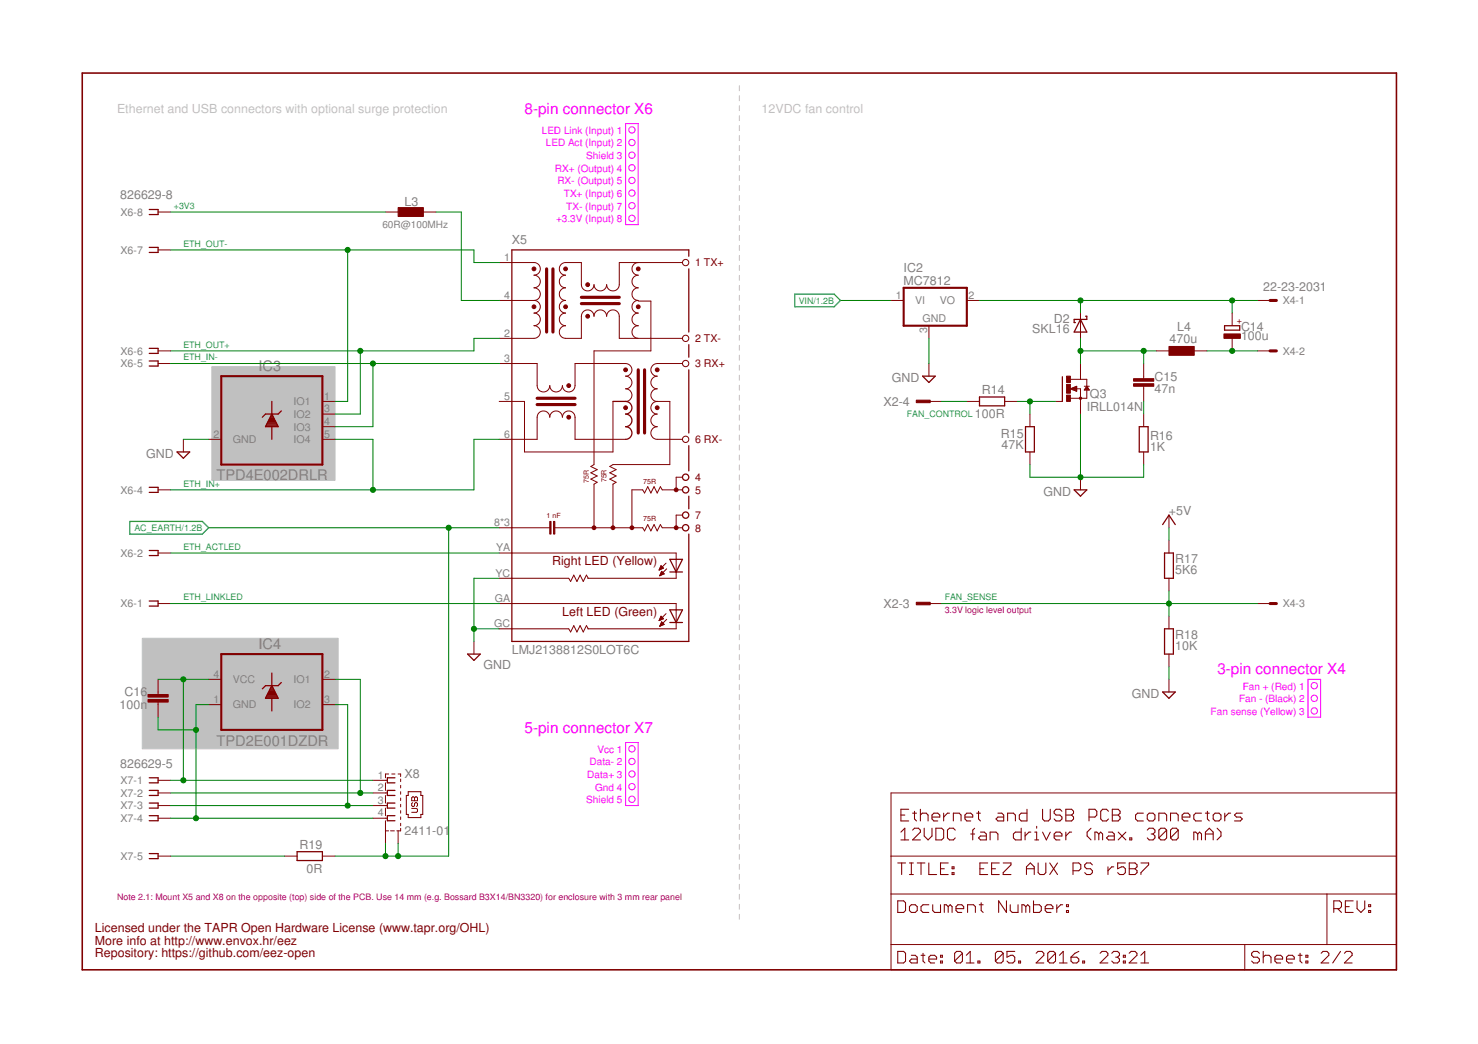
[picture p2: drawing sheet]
<svg xmlns="http://www.w3.org/2000/svg" width="297mm" height="210mm" viewBox="0 0 297 210" stroke-linecap="round" stroke-linejoin="round" font-family="sans-serif">
<g fill="none" stroke="#c0c0c0" stroke-width=".2">
<path d="M148.6 17.2v1M148.6 19.2v1.1M148.6 21.3v.9M148.6 23.3v1M148.6 25.3v1M148.6 27.3v1M148.6 29.3v1M148.6 31.3v1M148.6 33.3v1M148.6 35.3v1M148.6 37.3v1M148.6 39.3v1"/>
<path d="M148.6 41.3v1M148.6 43.3v1M148.6 45.3v1M148.6 47.3v1M148.6 49.3v1.1M148.6 51.4v1M148.6 53.4v1M148.6 55.4v1M148.6 57.4v1M148.6 59.4v1M148.6 61.4v1M148.6 63.4v1"/>
<path d="M148.6 65.4v1M148.6 67.4v1M148.6 69.4v1M148.6 71.4v1M148.6 73.4v1M148.6 75.4v1.1M148.6 77.4v1M148.6 79.5v1M148.6 81.5v1M148.6 83.5v1M148.6 85.5v1M148.6 87.5v1"/>
<path d="M148.6 89.5v1M148.6 91.5v1M148.6 93.5v1M148.6 95.5v1M148.6 97.5v1M148.6 99.5v1M148.6 101.5v1M148.6 103.5v1M148.6 105.5v1.1M148.6 107.5v1.1M148.6 109.6v1M148.6 111.6v1"/>
<path d="M148.6 113.6v1M148.6 115.6v1M148.6 117.6v1M148.6 119.6v1M148.6 121.6v1M148.6 123.6v1M148.6 125.6v1M148.6 127.6v1M148.6 129.6v1M148.6 131.6v1.1M148.6 133.6v1.1M148.6 135.7v1"/>
<path d="M148.6 137.7v1M148.6 139.7v1M148.6 141.7v1M148.6 143.7v1M148.6 145.7v1M148.6 147.7v1M148.6 149.7v1M148.6 151.7v1M148.6 153.7v1M148.6 155.7v1M148.6 157.7v1M148.6 159.7v1"/>
<path d="M148.6 161.7v1.1M148.6 163.7v1.1M148.6 165.8v1M148.6 167.8v1M148.6 169.8v1M148.6 171.8v1M148.6 173.8v1M148.6 175.8v1M148.6 177.8v1M148.6 179.8v1M148.6 181.8v1M148.6 183.8v1"/>
</g>
<g fill="#c0c0c0" stroke="#c0c0c0" stroke-width=".2">
<path d="M42.6 73.7h24.7v22.9h-24.7z"/>
<path d="M28.6 128.3h39.4v22.3h-39.4z"/>
</g>
<g fill="none" stroke="#800000" stroke-width=".21">
<path d="M82 159.2h2.6v.7h.4v3.8h-.4v.7h-2.6v-.7h-.3v-3.8h.3zM180.4 173.5h1.6M181.1 163.9h.7M181.1 167.3l.7-.8v2.4M181.1 168.9h1.5M181.2 173.5v2.3M182.6 162.7h-1.5v2.4h1.5M182.8 173.5h.8M182.8 175.8h.8M183.2 173.5v2.3M183.4 163.5h.8M183.4 166.9l.4-.4h.8l.4 .4v.4l-1.6 1.6h1.6"/>
<path d="M183.8 163.1v1.6l.4 .4M184.3 173.5h1.6M185 163.9l.4-.4h.7l.4 .4v1.2M185 162.7v2.4M185.1 173.5v2.3M185.7 166.5v1.6l.8 .8 .8-.8v-1.6M186.7 173.5v2.3h1.5M187.3 164.3h1.6v-.4l-.4-.4h-.8l-.4 .4v.8l.4 .4h.8M188.1 166.5h1.2l.4 .4v1.6l-.4 .4h-1.2zM189 174.7h.8M189.7 163.5v1.6M190.6 173.5h-1.6v2.3h1.6"/>
<path d="M190.8 163.5h-.4l-.7 .8M191.3 175.5h.4v.3h-.4zM191.3 174.3h.4v.4h-.4zM191.6 165.1v-1.6h1.2l.3 .4v1.2M192 166.9l-.4-.4h-.8l-.4 .4v1.6l.4 .4h.8l.4-.4M193.9 164.3h1.6v-.4l-.4-.4h-.8l-.4 .4v.8l.4 .4h.8M195.1 167.7h.8M195.9 166.5l-.4 .4v2M196.3 163.5h.7M196.7 163.1v1.6l.3 .4M196.9 174.7h.8M197 167.3h.8l.4 .4v1.2h-1.2l-.3-.4 .3-.4h1.2"/>
<path d="M198.5 173.5h-1.6v2.3h1.6M199 168.9v-1.6h1.2l.4 .4v1.2M199.3 174.7h.8M200.6 163.5h.7l.4 .4v1.2h-1.1l-.4-.4 .4-.4h1.1M200.8 173.5h-1.5v2.3h1.5M201.6 173.5h1.6v.4l-1.6 1.6v.3h1.6M202.5 165.1v-1.6h1.2l.4 .4v1.2M205.2 166.5v2.4h-1.1l-.4-.4v-.8l.4-.4h1.1M206 167.3v1.6M206.3 174.7h1.6M206.3 175.8v-1.5l.8-.8 .8 .8v1.5M206.4 162.7v2.4h-1.2l-.3-.4v-.8l.3-.4h1.2"/>
<path d="M207.2 167.3h-.4l-.8 .8M208 168.9h.7M208 167.3h.3v1.6M208.3 166.1v.4M208.6 173.5v2l.4 .3h.8l.4-.3v-2M209.5 162.7v2l.4 .4h.8l.4-.4v-2M209.5 167.3l.8 1.6 .8-1.6M211 173.5l1.5 2.3M211.9 168.1h1.5v-.4l-.4-.4h-.8l-.3 .4v.8l.3 .4h.8M212.5 173.5l-1.5 2.3M213.4 163.1l-.4-.4h-.8l-.3 .4v.4l.3 .4h.8l.4 .4v.4l-.4 .4h-.8l-.3-.4M214.2 162.7h1.2l.4 .4v.4l-.4 .4 .4 .4v.4l-.4 .4h-1.2z"/>
<path d="M214.2 163.9h1.2M214.2 167.3v1.6M215.4 167.3h-.4l-.8 .8M215.6 175.1h1.2l.4-.4v-.8l-.4-.4h-1.2v2.3M218.9 164.3h1.1l.4-.4v-.8l-.4-.4h-1.1v2.4M219.3 166.5l-.8 .8v.8l.8 .8M219.5 173.9l-.3-.4h-.8l-.4 .4v.4l.4 .4h.8l.3 .4v.4l-.3 .3h-.8l-.4-.3M220.8 167.7l-.4-.4h-.4v1.6M220.8 167.7v1.2M220.8 167.7l.4-.4 .4 .4v1.2M222.7 174.3v1.5M222.8 163.1l-.4-.4h-.8l-.4 .4v1.6l.4 .4h.8l.4-.4"/>
<path d="M222.8 167.3h.7l.4 .4v1.2h-1.1l-.4-.4 .4-.4h1.1M223.5 162.7h1.2l.4 .4v.4l-.4 .4 .4 .4v.4l-.4 .4h-1.2zM223.5 163.9h1.2M223.8 174.3h-.4l-.7 .8M224.7 167.3l1.6 1.6M226.2 173.5h-1.6v1.2l.8-.4h.4l.4 .4v.8l-.4 .3h-.8l-.4-.3M226.3 167.3l-1.6 1.6M226.9 173.5h1.2l.4 .4v.4l-.4 .4 .4 .4v.4l-.4 .3h-1.2zM226.9 174.7h1.2M227.1 168.5h.4v.4h-.4zM229.3 173.5h1.5v.4l-1.5 1.6v.3M229.8 163.5h-1.2l-.4 .4v.8l.4 .4h1.2"/>
<path d="M230.6 163.9l.3-.4h.8l.4 .4v.8l-.4 .4h-.8l-.3-.4zM230.6 166.9l.3-.4h.8l.4 .4v.4l-.4 .4M231.4 167.7h.3M231.7 167.7l.4 .4v.4l-.4 .4h-.8l-.3-.4M232.9 165.1v-1.6h1.2l.4 .4v1.2M234.5 166.9l-.4-.4h-.8l-.4 .4v1.6M234.5 166.9v1.6l-.4 .4h-.8l-.4-.4M234.5 166.9l-1.6 1.6M235.2 165.1v-1.6h1.2l.4 .4v1.2M236.8 166.9l-.4-.4h-.8l-.4 .4v1.6M236.8 166.9v1.6l-.4 .4h-.8l-.4-.4M236.8 166.9l-1.6 1.6"/>
<path d="M237.6 164.3h1.5v-.4l-.3-.4h-.8l-.4 .4v.8l.4 .4h.8M240.7 167.7l-.4-.4h-.4v1.6M240.7 167.7v1.2M240.7 167.7l.4-.4 .4 .4v1.2M241.5 163.5h-1.2l-.4 .4v.8l.4 .4h1.2M242.3 163.5h.7M242.3 168.9v-1.6l.7-.8 .8 .8v1.6M242.3 167.7h1.5M242.7 163.1v1.6l.3 .4M243.8 163.9l.4-.4h.8l.4 .4v.8l-.4 .4h-.8l-.4-.4zM244.6 166.5l.8 .8v.8l-.8 .8M246.1 163.5v1.6"/>
<path d="M247.3 163.5h-.4l-.8 .8M249.7 163.5h-1.2l-.4 .4 .4 .4h.8l.4 .4-.4 .4h-1.2M180.4 181.1h1.2l.4 .4v1.6l-.4 .4h-1.2zM180.4 191.3h1.2l.4 .4v1.5l-.4 .4h-1.2zM182.8 182.3l.4-.4h.7l.4 .4v.8l-.4 .4h-.7l-.4-.4zM183.2 192.1h.7l.4 .3v1.2h-1.1l-.4-.4 .4-.4h1.1M185.1 192.1h.8M185.5 191.7v1.5l.4 .4M186.7 192.8h1.5v-.4l-.4-.3h-.8l-.3 .3v.8l.3 .4h.8M186.7 181.9h-1.2l-.4 .4v.8l.4 .4h1.2M187.5 181.9v1.2l.3 .4h1.2v-1.6M189 193.2h.4v.4h-.4z"/>
<path d="M189 192.1h.4v.3h-.4zM190.6 182.3l-.4-.4h-.4v1.6M190.6 182.3l.4-.4 .3 .4v1.2M190.6 182.3v1.2M192.1 182.7h1.6v-.4l-.4-.4h-.8l-.4 .4v.8l.4 .4h.8M193.4 191.7v1.5l-.4 .4h-.7l-.4-.4M193.4 191.7l-.4-.4h-.7l-.4 .4v1.5M193.4 191.7l-1.5 1.5M194.2 193.6h1.5M194.2 192.1l.8-.8v2.3M194.5 183.5v-1.6h1.1l.4 .4v1.2M196.5 193.2h.4v.4h-.4z"/>
<path d="M196.8 181.9h.8M197.2 181.5v1.6l.4 .4M201.6 191.7v1.5l-.4 .4h-.8l-.4-.4M201.6 191.7l-.4-.4h-.8l-.4 .4v1.5M201.6 191.7l-1.6 1.5M202.3 181.1v2.4l-1.6-2.4v2.4M203 181.9v1.2l.4 .4h1.2v-1.6M203.9 191.3h-1.5v1.1l.8-.3h.4l.3 .3v.8l-.3 .4h-.8l-.4-.4M204.7 193.2h.4v.4h-.4zM206.2 182.3l-.4-.4h-.4v1.6M206.2 182.3v1.2M206.2 182.3l.3-.4 .4 .4v1.2"/>
<path d="M207.7 181.1v2.4h1.2l.4-.4v-.8l-.4-.4h-1.2M208.2 191.7l.4-.4h.8l.4 .4v.4l-1.6 1.5h1.6M210.1 182.7h1.5v-.4l-.4-.4h-.8l-.3 .4v.8l.3 .4h.8M212.1 191.7l-1.5 1.5M212.1 191.7v1.5l-.4 .4h-.7l-.4-.4M212.1 191.7l-.4-.4h-.7l-.4 .4v1.5M212.4 181.9v1.6M212.9 193.6h1.6M212.9 192.1l.8-.8v2.3M213.6 181.9h-.4l-.8 .8M214.3 183.1h.4v.4h-.4zM214.3 181.9h.4v.4h-.4z"/>
<path d="M215.2 192.4h1.2l.4 .4v.4l-.4 .4h-.8l-.4-.4zM216.8 191.3l-.8 .4-.8 .7M217.6 193.2h.4v.4h-.4zM221.1 191.7l.4-.4h.8l.4 .4v.4l-1.6 1.5h1.6M223.4 191.7l.4-.4h.8l.4 .4v.4l-.4 .3M224.2 192.4h.4M224.6 192.4l.4 .4v.4l-.4 .4h-.8l-.4-.4M225.8 193.2h.4v.4h-.4zM225.8 192.1h.4v.3h-.4zM226.9 191.7l.4-.4h.8l.4 .4v.4l-1.6 1.5h1.6M229.3 193.6h1.5M229.3 192.1l.8-.8v2.3"/>
<path d="M253.1 191.7l-.4-.4h-.8l-.4 .4v.4l.4 .3h.8l.4 .4v.4l-.4 .4h-.8l-.4-.4M253.9 192.4l.4-.3h.8l.3 .3v1.2M253.9 191.3v2.3M256.2 192.8h1.6v-.4l-.4-.3h-.8l-.4 .3v.8l.4 .4h.8M258.6 192.8h1.5v-.4l-.4-.3h-.7l-.4 .3v.8l.4 .4h.7M260.9 192.1h.8M261.3 191.7v1.5l.4 .4M262.4 193.2h.4v.4h-.4zM262.4 192.1h.4v.3h-.4zM265.5 191.7l.4-.4h.8l.4 .4v.4l-1.6 1.5h1.6M268.1 182.7h1.1l.4-.4v-.8l-.4-.4h-1.1v2.4M268.8 182.7l.8 .8"/>
<path d="M269.4 191.3l-1.6 2.3M270.2 191.7l.4-.4h.8l.3 .4v.4l-1.5 1.5h1.5M270.4 182.3h.8M271.9 181.1h-1.5v2.4h1.5M272.7 181.1v1.6l.8 .8 .8-.8v-1.6M275.1 183.1h.4v.4h-.4zM275.1 181.9h.4v.4h-.4z"/>
</g>
<g fill="#800000" stroke="#800000" stroke-width=".2">
<path d="M234.9 69.7h5.1v1.7h-5.1z"/>
<path d="M227.8 76.1h4.1v.5h-4.1z"/>
<path d="M227.8 77.2h4.1v.5h-4.1z"/>
<path d="M214.4 79.4h.7v1.3h-.7z"/>
<path d="M214.4 75.6h.7v1.3h-.7z"/>
<path d="M214.4 77.3h.7v1.8h-.7z"/>
<path d="M110.5 104.8h.2v2.6h-.2z"/>
<path d="M111.3 104.8h.2v2.6h-.2z"/>
<path d="M80 41.7h5.1v1.8h-5.1z"/>
<path d="M246 67.1h3.3v.9h-3.3z"/>
<path d="M184.1 121.1h2.8v.5h-2.8z"/>
<path d="M184.1 80.5h2.8v.5h-2.8z"/>
<path d="M29.7 139.6h4.1v.5h-4.1z"/>
<path d="M29.7 140.7h4.1v.5h-4.1z"/>
</g>
<g fill="none" stroke="#800000" stroke-width=".2">
<path d="M31.8 42.6h2.5M31.8 50.2h2.5M77.5 42.6h2.5M85.1 42.6h2.5M100.3 52.8h7a1.27 1.27 0 0 1 1.3 1.3 1.27 1.27 0 0 1-1.3 1.2 1.27 1.27 0 0 1 1.3 1.3 1.27 1.27 0 0 1-1.3 1.3 1.27 1.27 0 0 1 1.3 1.2 1.27 1.27 0 0 1-1.3 1.3M128.3 52.8a1.27 1.27 0 0 0-1.3 1.3 1.27 1.27 0 0 0 1.3 1.2 1.27 1.27 0 0 0-1.3 1.3 1.27 1.27 0 0 0 1.3 1.3 1.27 1.27 0 0 0-1.3 1.2 1.27 1.27 0 0 0 1.3 1.3 1.27 1.27 0 0 0-1.3 1.3 1.27 1.27 0 0 0 1.3 1.2 1.27 1.27 0 0 0-1.3 1.3 1.27 1.27 0 0 0 1.3 1.3 1.27 1.27 0 0 0-1.3 1.3 1.27 1.27 0 0 0 1.3 1.2M137.2 52.8h-12.7v4.4a1.27 1.27 0 0 1-1.3 1.3 1.27 1.27 0 0 1-1.3-1.3 1.27 1.27 0 0 1-1.3 1.3 1.27 1.27 0 0 1-1.2-1.3 1.27 1.27 0 0 1-1.3 1.3 1.27 1.27 0 0 1-1.3-1.3v-4.4h-3.1a1.27 1.27 0 0 0-1.3 1.3 1.27 1.27 0 0 0 1.3 1.2 1.27 1.27 0 0 0-1.3 1.3 1.27 1.27 0 0 0 1.3 1.3 1.27 1.27 0 0 0-1.3 1.2 1.27 1.27 0 0 0 1.3 1.3 1.27 1.27 0 0 0-1.3 1.3 1.27 1.27 0 0 0 1.3 1.2 1.27 1.27 0 0 0-1.3 1.3 1.27 1.27 0 0 0 1.3 1.3 1.27 1.27 0 0 0-1.3 1.3 1.27 1.27 0 0 0 1.3 1.2h3.1v-4.4a1.27 1.27 0 0 1 1.3-1.3 1.27 1.27 0 0 1 1.3 1.3 1.27 1.27 0 0 1 1.2-1.3 1.27 1.27 0 0 1 1.3 1.3 1.27 1.27 0 0 1 1.3-1.3 1.27 1.27 0 0 1 1.3 1.3v4.4h12.7M31.8 70.5h2.5M31.8 73.1h2.5M100.3 73.1h7.6v4.4a1.27 1.27 0 0 0 1.3 1.3 1.27 1.27 0 0 0 1.3-1.3 1.27 1.27 0 0 0 1.3 1.3 1.27 1.27 0 0 0 1.2-1.3 1.27 1.27 0 0 0 1.3 1.3 1.27 1.27 0 0 0 1.3-1.3v-4.4h10.1a1.27 1.27 0 0 1 1.3 1.3 1.27 1.27 0 0 1-1.3 1.2 1.27 1.27 0 0 1 1.3 1.3 1.27 1.27 0 0 1-1.3 1.3 1.27 1.27 0 0 1 1.3 1.2 1.27 1.27 0 0 1-1.3 1.3M100.3 60.4h7M107.3 60.4a1.27 1.27 0 0 1 1.3 1.3 1.27 1.27 0 0 1-1.3 1.2 1.27 1.27 0 0 1 1.3 1.3 1.27 1.27 0 0 1-1.3 1.3 1.27 1.27 0 0 1 1.3 1.3 1.27 1.27 0 0 1-1.3 1.2h-7"/>
<path d="M128.3 60.5h2.5v10h-11.4v22.9l-.7 .4 1.3 .6-1.3 .7 1.3 .6-1.3 .6 1.3 .7-.6 .3v8.8M137.2 73.1h-5.1a1.27 1.27 0 0 0-1.3 1.3 1.27 1.27 0 0 0 1.3 1.2 1.27 1.27 0 0 0-1.3 1.3 1.27 1.27 0 0 0 1.3 1.3 1.27 1.27 0 0 0-1.3 1.2 1.27 1.27 0 0 0 1.3 1.3M179.1 60.4h2.5M186.7 65.5v2.5M186.7 73.1v2.5M194.3 60.4h2.5M215.1 78.2l1.3-.5v1zM215.2 76.3h3.2v1.4M215.3 78.2h1.1M215.3 78.1h1.1M215.6 78.4h.8M215.6 78h.8"/>
<path d="M215.9 78.5h.5M215.9 77.9h.5M216.2 78.6h.2M216.2 77.7h.2M216.3 78.2h.8v5M217.1 62.9v5.1M217.1 73.1v3.2M217.9 77.7h1M218 78.4h.9M218.1 78.2h.7M218.1 78.1h.6M218.2 78h.5"/>
<path d="M218.3 77.9h.3M218.4 77.7h.1M218.4 78.3v1.8h-3.3M218.4 77.7l.5 .7h-1zM229.8 73.1v3M229.8 77.7v3M232.4 70.5h2.5M240 70.5h2.5M247.6 62.9v2.6M247.6 68v2.5M252.7 70.5h2.5M252.7 60.4h2.5"/>
<path d="M31.8 98.5h2.5M36.9 88.3v2.6M41.9 88.3h2.6M64.8 80.7h2.5M64.8 88.3h2.5M64.8 83.2h2.5M64.8 85.8h2.5M100.3 88.3h7.6v-4.4a1.27 1.27 0 0 1 1.3-1.3 1.27 1.27 0 0 1 1.3 1.3 1.27 1.27 0 0 1 1.3-1.3 1.27 1.27 0 0 1 1.2 1.3 1.27 1.27 0 0 1 1.3-1.3 1.27 1.27 0 0 1 1.3 1.3v4.4h10.1M100.3 80.7h5.1v10.2h17.8v-10.2M132.1 80.7a1.27 1.27 0 0 0-1.3 1.3 1.27 1.27 0 0 0 1.3 1.2 1.27 1.27 0 0 0-1.3 1.3 1.27 1.27 0 0 0 1.3 1.3 1.27 1.27 0 0 0-1.3 1.3 1.27 1.27 0 0 0 1.3 1.2h5.1M132.1 80.7h2.5v12.7h-11.4l-.6 .4 1.2 .6-1.2 .7 1.2 .6-1.2 .6 1.2 .7-.6 .3v8.8M137.2 95.9h-1.3v2.6"/>
<path d="M137.2 98.5h-4.1l-.4-.6-.6 1.2-.7-1.2-.6 1.2-.6-1.2-.7 1.2-.3-.6h-2.2v7.6M186.7 80.7h2.5M194.3 80.7h2.5M201.9 80.7h2.5M207 83.2v2.6M207 90.9v2.5M212.1 80.7h1.4M217.1 95.9v2.6M229.8 83.2v2.6M229.8 90.9v2.5M31.8 111.2h2.5M100.3 116.3h14l.4 .6 .6-1.3 .7 1.3 .6-1.3 .6 1.3 .7-1.3 .3 .7"/>
<path d="M100.3 111.2h35.6v5.1h-17.8M100.3 106.1h10.2M111.5 106.1h17.7l.3 .6 .7-1.2 .6 1.2 .6-1.2 .7 1.2 .6-1.2 .4 .6h4.1M132.5 114.5h.2M132.5 114.4h.4M132.6 115.7h.1M132.6 114.3h.6M132.7 114.2h.6M132.7 115.6h.2M132.7 114h.5M132.7 115.5h.5M132.8 113.9h.3"/>
<path d="M132.8 115.4h.7M132.8 113.8h.1M132.8 115.3h.6M132.8 113.7l.5 .5-.8 .4zM132.9 115.1h.3M132.9 115h.2M132.9 114.9h.1M133.5 115.4l-.5-.5-.4 .9M133.5 115.4l-.9 .4M133.9 113.2l-1.4 1.4M134 114.4l-1.4 1.4M137.2 103.6h-1.3v2.5"/>
<path d="M234.9 103.6v2.5M234.9 108.6v2.6M234.9 116.3v2.5M31.8 121.3h2.5M31.8 136.6v3M41.9 136.6h2.6M64.8 136.6h2.5M95.2 129v2.5M100.3 121.3h35.6v5.1h-17.8M100.3 126.4h14l.4 .7 .6-1.3 .7 1.3 .6-1.3 .6 1.3 .7-1.3 .3 .6M132.5 124.7h.2M132.6 124.5h.4"/>
<path d="M132.6 124.4h.7M132.6 125.9h.1M132.7 124.3h.6M132.7 125.8h.3M132.7 124.2h.4M132.7 125.6h.5M132.8 124.1h.2M132.8 125.5h.7M132.8 124h.1M132.8 125.4h.5M132.8 123.9l.5 .5-.8 .4zM132.9 125.3h.3"/>
<path d="M132.9 125.2h.2M133 125l-.4 .9M133 125l.5 .5-.9 .4M133 125h.1M133.9 123.4l-1.4 1.4M134 124.5l-1.4 1.4M186.7 121.3h2.5M234.9 123.9v2.5M234.9 131.5v2.5M234.9 136.6v2.5M252.7 121.3h2.5M31.8 159.4h2.5"/>
<path d="M31.8 156.9h2.5M31.8 141.2v3M41.9 141.7h2.6M64.8 141.7h2.5M75 159.4h2.9M75 156.9h2.9M77.5 157.4v1.5M77.5 159.9v1.6M78.1 155.6h-.6v.8M78.7 155.6h.7M80 155.6h.5v.5M80.5 156.6v.5"/>
<path d="M80.5 157.9v.5M80.5 159.2v.5M179.1 159.4h101.5v35.6h-101.5zM31.8 164.5h2.5M31.8 162h2.5M31.8 172.1h2.5M57.2 172.1h2.5M64.8 172.1h2.5M75 164.5h2.9M75 162h2.9M77.5 167h.6M77.5 162.5v1.5"/>
<path d="M77.5 165v4.6M78.5 167h.7M80 167v2.6M80.5 166.5v.5h-.7M80.5 160.4v.6M80.5 161.7v.5M80.5 163v.5M80.5 164.3v.5M80.5 165.5v.5M82.7 162.5h1l.2 .2v.4l-.2 .2h-1M82.7 160.4l.2-.2 .4 .2 .4-.2 .2 .2v.6h-1.2zM82.9 161.4l-.2 .2v.4l.4 .2 .2-.2v-.4l.4-.2 .2 .2v.4l-.2 .2"/>
<path d="M83.3 160.4v.6M179.1 172.1h101.5M179.1 179.7h101.5M266.7 179.7v10.2M179.1 189.9h101.5M250.2 189.9v5.1"/>
<circle cx="137.8" cy="52.8" r=".64"/>
<circle cx="137.8" cy="68" r=".64"/>
<circle cx="137.8" cy="73.1" r=".64"/>
<circle cx="137.8" cy="88.3" r=".64"/>
</g>
<path d="M255.2 60.4h1.3M255.2 70.5h1.3M255.2 121.3h1.3" fill="none" stroke="#800000" stroke-width=".61"/>
<g fill="none" stroke="#800000" stroke-width=".25">
<path d="M30 42.1h1.8v1h-1.8M30 49.7h1.8v1.1h-1.8M138.4 51.5v-1.3h-35.5v78.8h35.5v-21.6M138.4 54.1v12.7M30 70h1.8v1.1h-1.8M30 72.6h1.8v1h-1.8M138.4 69.3v2.5M138.4 74.4v12.7M185.4 75.6h2.6l-1.3 1.3zM196.8 79.8h5.1v1.8h-5.1zM213.5 75.8v4.9M217.1 64.2l1.3 2.6h-2.5z"/>
<path d="M218.2 63.6h.2v.6h-2.5v.7h.2M246.1 65.5h3.1v.9h-3.1zM30 98h1.8v1h-1.8M35.6 90.9h2.5l-1.2 1.2zM53.4 85.7h2.4M53.5 85.4h2.2M53.6 85.2h2M53.7 85h1.8M53.9 84.8h1.5M54 84.6h1.3M54.1 84.3h1.1M54.2 84.1h.9"/>
<path d="M54.3 83.9h.6M54.4 83.7h.4M54.5 83.4h.2M54.6 83.2l1.3 2.6h-2.5zM54.6 80.7v2.5M54.6 85.8v2.5M56.5 82.6l-.6 .6h-2.5l-.7 .7M123.2 80.7h2.5a1.27 1.27 0 0 1 1.3 1.3 1.27 1.27 0 0 1-1.3 1.2 1.27 1.27 0 0 1 1.3 1.3 1.27 1.27 0 0 1-1.3 1.3 1.27 1.27 0 0 1 1.3 1.3 1.27 1.27 0 0 1-1.3 1.2M138.4 89.6v5.1M138.4 99.8v2.5M206.1 85.8h1.8v5.1h-1.8zM215.9 98.5h2.5l-1.3 1.3z"/>
<path d="M229 85.8h1.7v5.1h-1.7zM30 110.7h1.8v1h-1.8M134.6 112.5h2.6l-1.3 2.5zM134.6 115h2.6M233.7 105.5l1.2-1.9 1.3 1.9M234 111.2h1.8v5.1h-1.8zM30 120.8h1.8v1.1h-1.8M53.6 139.9h2M53.7 139.7h1.8M53.8 139.4h1.6M53.9 139.2h1.4M54.1 139h1.1"/>
<path d="M54.2 138.8h.9M54.3 138.6h.7M54.4 138.3h.5M54.5 138.1h.3M54.6 135.3v2.6M54.6 137.9l1.3 2.5h-2.5zM56.5 137.2l-.6 .7h-2.5l-.7 .6M94 131.5h2.5l-1.3 1.3zM134.6 122.6h2.6l-1.3 2.6zM134.6 125.2h2.6M233.7 139.1h2.5l-1.3 1.3zM234 126.4h1.8v5.1h-1.8z"/>
<path d="M30 156.4h1.8v1h-1.8M30 158.9h1.8v1h-1.8M53.4 140.3h2.5M53.5 140.1h2.3M54.6 140.4v2.5M79.4 156.4h-1.5v1h1.5M79.4 158.9h-1.5v1h1.5M30 161.5h1.8v1h-1.8M30 164h1.8v1h-1.8M30 171.6h1.8v1h-1.8M59.7 171.2h5.1v1.8h-5.1zM79.4 161.5h-1.5v1h1.5"/>
<path d="M79.4 164h-1.5v1h1.5"/>
<circle cx="137.8" cy="98.5" r=".64"/>
<circle cx="137.8" cy="95.9" r=".64"/>
<circle cx="137.8" cy="103.6" r=".64"/>
<circle cx="137.8" cy="106.1" r=".64"/>
</g>
<g fill="none" stroke="#800000" stroke-width=".42">
<path d="M181.6 57.9h12.7v7.6h-12.7zM44.5 75.6h20.3v17.8h-20.3zM44.5 131.5h20.3v15.2h-20.3z"/>
<circle cx="217.1" cy="80.1" r=".13"/>
</g>
<path d="M109.9 54.1v12.7M111.1 54.1v12.7M116.8 59.8h7.7M116.8 61h7.7M128.3 74.4v12.7M129.5 74.4v12.7M107.9 81.3h7.7M107.9 80.1h7.7" fill="none" stroke="#800000" stroke-width=".63"/>
<g fill="#800000" stroke="#800000" stroke-width=".2">
<circle cx="107.3" cy="54.1" r=".38"/>
<circle cx="107.3" cy="61.7" r=".38"/>
<circle cx="113.7" cy="54.1" r=".38"/>
<circle cx="113.7" cy="61.7" r=".38"/>
<circle cx="118.1" cy="63.6" r=".38"/>
<circle cx="118.1" cy="57.2" r=".38"/>
<circle cx="132.1" cy="74.4" r=".38"/>
<circle cx="132.1" cy="82" r=".38"/>
<circle cx="125.7" cy="74.4" r=".38"/>
<circle cx="125.7" cy="82" r=".38"/>
<circle cx="114.3" cy="83.9" r=".38"/>
<circle cx="114.3" cy="77.5" r=".38"/>
<circle cx="123.2" cy="106.1" r=".38"/>
<circle cx="119.4" cy="106.1" r=".38"/>
<circle cx="127" cy="106.1" r=".38"/>
<circle cx="135.9" cy="106.1" r=".38"/>
<circle cx="135.9" cy="98.5" r=".38"/>
<circle cx="128.3" cy="54.1" r=".38"/>
<circle cx="128.3" cy="61.7" r=".38"/>
</g>
<path d="M16.5 14.7h264.1v180.3h-264.1z" fill="none" stroke="#800000" stroke-width=".32"/>
<g fill="none" stroke="#008000" stroke-width=".2">
<path d="M34.3 50.2h60.9v2.6h5.1M34.3 42.6h43.2M69.9 50.2v30.5h-2.6M87.6 42.6h5.1v17.8h7.6M34.3 73.1h66M72.4 70.5v12.7h-5.1M75 73.1v12.7h-7.7M100.3 68h-5.1v2.5h-60.9M168.9 60.4h10.2M186.7 68v5.1M196.8 60.4h55.9M217.1 60.4v2.5"/>
<path d="M217.1 68v5.1M217.1 70.5h15.3M229.8 70.5v2.6M242.5 70.5h10.2M247.6 60.4v2.5M36.9 88.3h5M67.3 88.3h7.7v10.2M100.3 88.3h-5.1v10.2h-60.9M189.2 80.7h5.1M204.4 80.7h7.7M207 93.4v2.5h22.8v-2.5M207 80.7v2.5"/>
<path d="M217.1 83.2v12.7M229.8 80.7v2.5M34.3 111.2h66M41.9 106.1h58.4M90.2 106.1v66h-22.9M100.3 116.3h-5.1v12.7M234.9 106.1v2.5M234.9 118.8v5.1M31.8 136.6h10.1M34.3 121.3h66M36.9 136.6v20.3M67.3 136.6h5.1v22.8"/>
<path d="M95.2 126.4h5.1M189.2 121.3h63.5M234.9 134v2.6M31.8 144.2v2.5h7.6M34.3 156.9h40.7M34.3 159.4h40.7M41.9 141.7h-2.5v22.8M67.3 141.7h2.6v20.3M34.3 172.1h22.9M34.3 162h40.7M34.3 164.5h40.7M77.5 169.6v2.5"/>
<path d="M80 169.6v2.5"/>
</g>
<g fill="#008000" stroke="#008000" stroke-width=".2">
<circle cx="217.1" cy="95.9" r=".51"/>
<circle cx="95.2" cy="126.4" r=".51"/>
<circle cx="80" cy="172.1" r=".51"/>
<circle cx="77.5" cy="172.1" r=".51"/>
<circle cx="90.2" cy="106.1" r=".51"/>
<circle cx="69.9" cy="50.2" r=".51"/>
<circle cx="72.4" cy="70.5" r=".51"/>
<circle cx="75" cy="98.5" r=".51"/>
<circle cx="75" cy="73.1" r=".51"/>
<circle cx="207" cy="80.7" r=".51"/>
<circle cx="217.1" cy="70.5" r=".51"/>
<circle cx="229.8" cy="70.5" r=".51"/>
<circle cx="217.1" cy="60.4" r=".51"/>
<circle cx="247.6" cy="60.4" r=".51"/>
<circle cx="247.6" cy="70.5" r=".51"/>
<circle cx="234.9" cy="121.3" r=".51"/>
<circle cx="36.9" cy="156.9" r=".51"/>
<circle cx="36.9" cy="136.6" r=".51"/>
<circle cx="72.4" cy="159.4" r=".51"/>
<circle cx="69.9" cy="162" r=".51"/>
<circle cx="39.4" cy="164.5" r=".51"/>
<circle cx="39.4" cy="146.7" r=".51"/>
</g>
<g fill="none" stroke="#f0f" stroke-width=".2">
<path d="M125.7 24.8h2.6v20.4h-2.6zM262.9 136.6h2.5v7.6h-2.5zM125.7 149.3h2.6v12.7h-2.6z"/>
<circle cx="127" cy="38.8" r=".64"/>
<circle cx="127" cy="33.7" r=".64"/>
<circle cx="127" cy="36.3" r=".64"/>
<circle cx="127" cy="28.7" r=".64"/>
<circle cx="127" cy="26.1" r=".64"/>
<circle cx="127" cy="31.2" r=".64"/>
<circle cx="127" cy="43.9" r=".64"/>
<circle cx="127" cy="41.4" r=".64"/>
<circle cx="264.1" cy="137.9" r=".64"/>
<circle cx="127" cy="155.6" r=".64"/>
<circle cx="127" cy="158.2" r=".64"/>
<circle cx="127" cy="153.1" r=".64"/>
<circle cx="127" cy="150.6" r=".64"/>
<circle cx="264.1" cy="140.4" r=".64"/>
<circle cx="264.1" cy="142.9" r=".64"/>
<circle cx="127" cy="160.7" r=".64"/>
</g>
<path d="M159.7 59.1h7.9l1.3 1.3-1.3 1.3h-7.9zM26.1 104.8h14.6l1.2 1.3-1.2 1.3h-14.6z" fill="none" stroke="#008080" stroke-width=".25"/>
<g font-size="3.1" fill="#f0f">
<text x="105.4" y="22.9">8-pin connector X6</text>
<text x="244.7" y="135.6">3-pin connector X4</text>
<text x="105.4" y="147.4">5-pin connector X7</text>
</g>
<g font-size="2.9" fill="#808080">
<text x="52" y="74.6">IC3</text>
<text x="43.5" y="96.6">TPD4E002DRLR</text>
<text x="52" y="130.5">IC4</text>
<text x="43.5" y="149.9">TPD2E001DZDR</text>
</g>
<g font-size="2.5" fill="#c0c0c0">
<text x="23.5" y="22.8">Ethernet and USB connectors with optional surge protection</text>
<text x="153" y="22.8">12VDC fan control</text>
</g>
<g font-size="2.5" fill="#808080">
<text x="24.1" y="40.1">826629-8</text>
<text x="81.3" y="41.4">L3</text>
<text x="102.9" y="49">X5</text>
<text x="181.6" y="57.2">MC7812</text>
<text x="181.6" y="54.7">IC2</text>
<text x="253.9" y="58.5">22-23-2031</text>
<text x="211.8" y="64.8">D2</text>
<text x="207.5" y="67">SKL16</text>
<text x="235.1" y="69">470u</text>
<text x="236.6" y="66.6">L4</text>
<text x="249.4" y="68.4">100u</text>
<text x="249.4" y="66.5">C14</text>
<text x="179.2" y="76.8">GND</text>
<text x="232" y="76.5">C15</text>
<text x="177.6" y="81.6">X2-4</text>
<text x="197.3" y="79.2">R14</text>
<text x="218.4" y="82.6">IRLL014N</text>
<text x="219.1" y="80.1">Q3</text>
<text x="232" y="79.1">47n</text>
<text x="195.9" y="84">100R</text>
<text x="201.1" y="88.1">R15</text>
<text x="231.1" y="88.4">R16</text>
<text x="29.4" y="92.1">GND</text>
<text x="201.3" y="90.4">47K</text>
<text x="231.1" y="90.6">1K</text>
<text x="209.7" y="99.8">GND</text>
<text x="234.9" y="103.6">+5V</text>
<text x="236.2" y="113.2">R17</text>
<text x="236.2" y="115.4">5K6</text>
<text x="177.6" y="122.2">X2-3</text>
<text x="102.9" y="131.5">LMJ2138812S0LOT6C</text>
<text x="236.2" y="130.6">10K</text>
<text x="236.2" y="128.4">R18</text>
<text x="97.2" y="134.6">GND</text>
<text x="24" y="142.5">100n</text>
<text x="25" y="140">C16</text>
<text x="227.5" y="140.4">GND</text>
<text x="24.1" y="154.4">826629-5</text>
<text x="81.3" y="156.4">X8</text>
<text x="81.3" y="167.8">2411-01</text>
<text x="60.2" y="170.6">R19</text>
<text x="61.6" y="175.4">0R</text>
</g>
<g font-size="2.5" fill="#800000">
<text x="111" y="113.6">Right LED (Yellow)</text>
<text x="113" y="123.8">Left LED (Green)</text>
<text x="19.1" y="187.4">Licensed under the TAPR Open Hardware License (www.tapr.org/OHL)</text>
<text x="19.1" y="189.9">More info at http://www.envox.hr/eez</text>
<text x="19.1" y="192.4">Repository: https://github.com/eez-open</text>
</g>
<g font-size="2.1" fill="#808080">
<text x="24.2" y="43.4">X6-8</text>
<text x="24.2" y="51">X6-7</text>
<text x="101.3" y="52.4">1</text>
<text x="101.3" y="60">4</text>
<text x="180.1" y="60">1</text>
<text x="183.9" y="61.2">VI</text>
<text x="185.4" y="64.7">GND</text>
<text x="188.9" y="61.2">VO</text>
<text x="194.7" y="60">2</text>
<text x="257.8" y="61.2">X4-1</text>
<text x="24.2" y="71.3">X6-6</text>
<text x="101.3" y="67.7">2</text>
<text x="186.3" y="67" transform="rotate(-90 186.3 67)">3</text>
<text x="257.8" y="71.3">X4-2</text>
<text x="24.2" y="73.9">X6-5</text>
<text x="101.3" y="72.7">3</text>
<text x="59" y="81.5">IO1</text>
<text x="65.1" y="80.4">1</text>
<text x="65.1" y="82.9">3</text>
<text x="101.3" y="80.4">5</text>
<text x="42.9" y="88">2</text>
<text x="46.8" y="89.1">GND</text>
<text x="59" y="84">IO2</text>
<text x="59" y="86.6">IO3</text>
<text x="59" y="89.1">IO4</text>
<text x="65.1" y="85.4">4</text>
<text x="65.1" y="88">5</text>
<text x="101.3" y="88">6</text>
<text x="24.2" y="99.3">X6-4</text>
<text x="99.3" y="105.8">8*3</text>
<text x="24.2" y="112">X6-2</text>
<text x="99.7" y="110.8">YA</text>
<text x="99.6" y="115.9">YC</text>
<text x="24.2" y="122.1">X6-1</text>
<text x="99.4" y="121">GA</text>
<text x="257.8" y="122.1">X4-3</text>
<text x="99.3" y="126.1">GC</text>
<text x="42.9" y="136.2">4</text>
<text x="46.8" y="137.3">VCC</text>
<text x="59" y="137.3">IO1</text>
<text x="65.1" y="136.2">2</text>
<text x="42.9" y="141.3">1</text>
<text x="46.8" y="142.4">GND</text>
<text x="59" y="142.4">IO2</text>
<text x="65.1" y="141.3">3</text>
<text x="24.2" y="157.7">X7-1</text>
<text x="24.2" y="160.2">X7-2</text>
<text x="75.9" y="156.5">1</text>
<text x="75.9" y="159.1">2</text>
<text x="75.9" y="161.6">3</text>
<text x="24.2" y="162.7">X7-3</text>
<text x="24.2" y="165.3">X7-4</text>
<text x="75.9" y="164.2">4</text>
<text x="24.2" y="172.9">X7-5</text>
</g>
<g font-size="2.1" fill="#800000">
<text x="139.7" y="53.5">1 TX+</text>
<text x="139.7" y="68.8">2 TX-</text>
<text x="139.7" y="73.9">3 RX+</text>
<text x="139.7" y="89.1">6 RX-</text>
<text x="139.7" y="96.7">4</text>
<text x="139.7" y="99.3">5</text>
<text x="139.7" y="104.3">7</text>
<text x="139.7" y="106.9">8</text>
</g>
<g font-size="2" fill="#f0f">
<text x="108.9" y="26.9">LED Link (Input) 1</text>
<text x="109.7" y="29.4">LED Act (Input) 2</text>
<text x="111.5" y="34.5">RX+ (Output) 4</text>
<text x="117.8" y="32">Shield 3</text>
<text x="112" y="37.1">RX- (Output) 5</text>
<text x="113.3" y="39.6">TX+ (Input) 6</text>
<text x="111.8" y="44.7">+3.3V (Input) 8</text>
<text x="113.8" y="42.1">TX- (Input) 7</text>
<text x="243.3" y="143.7">Fan sense (Yellow) 3</text>
<text x="249" y="141.2">Fan - (Black) 2</text>
<text x="249.8" y="138.6">Fan + (Red) 1</text>
<text x="118.5" y="153.9">Data- 2</text>
<text x="120.1" y="151.3">Vcc 1</text>
<text x="117.8" y="161.5">Shield 5</text>
<text x="118" y="156.4">Data+ 3</text>
<text x="119.6" y="159">Gnd 4</text>
</g>
<text font-size="2" fill="#808080" x="76.8" y="45.8">60R@100MHz</text>
<g font-size="1.8" fill="#008080">
<text x="34.9" y="42">+3V3</text>
<text x="36.8" y="49.6">ETH_OUT-</text>
<text x="160.5" y="61">VIN/1.2B</text>
<text x="36.8" y="69.9">ETH_OUT+</text>
<text x="36.8" y="72.5">ETH_IN-</text>
<text x="182.2" y="83.9">FAN_CONTROL</text>
<text x="36.8" y="97.9">ETH_IN+</text>
<text x="27" y="106.7">AC_EARTH/1.2B</text>
<text x="36.8" y="110.6">ETH_ACTLED</text>
<text x="36.8" y="120.7">ETH_LINKLED</text>
<text x="189.9" y="120.7">FAN_SENSE</text>
</g>
<text font-size="1.8" fill="#800000" x="249.5" y="65.1" transform="rotate(-90 249.5 65.1)">+</text>
<g font-size="1.8" fill="#800080">
<text x="189.9" y="123.3">3.3V logic level output</text>
<text x="23.5" y="181">Note 2.1: Mount X5 and X8 on the opposite (top) side of the PCB. Use 14 mm (e.g. Bossard B3X14/BN3320) for enclosure with 3 mm rear panel</text>
</g>
<g font-size="1.4" fill="#800000">
<text x="118.4" y="97.1" transform="rotate(-90 118.4 97.1)">75R</text>
<text x="121.9" y="97" transform="rotate(-90 121.9 97)">75R</text>
<text x="129.3" y="97.3">75R</text>
<text x="109.9" y="104.2">1 nF</text>
<text x="129.3" y="104.7">75R</text>
</g>
</svg>
